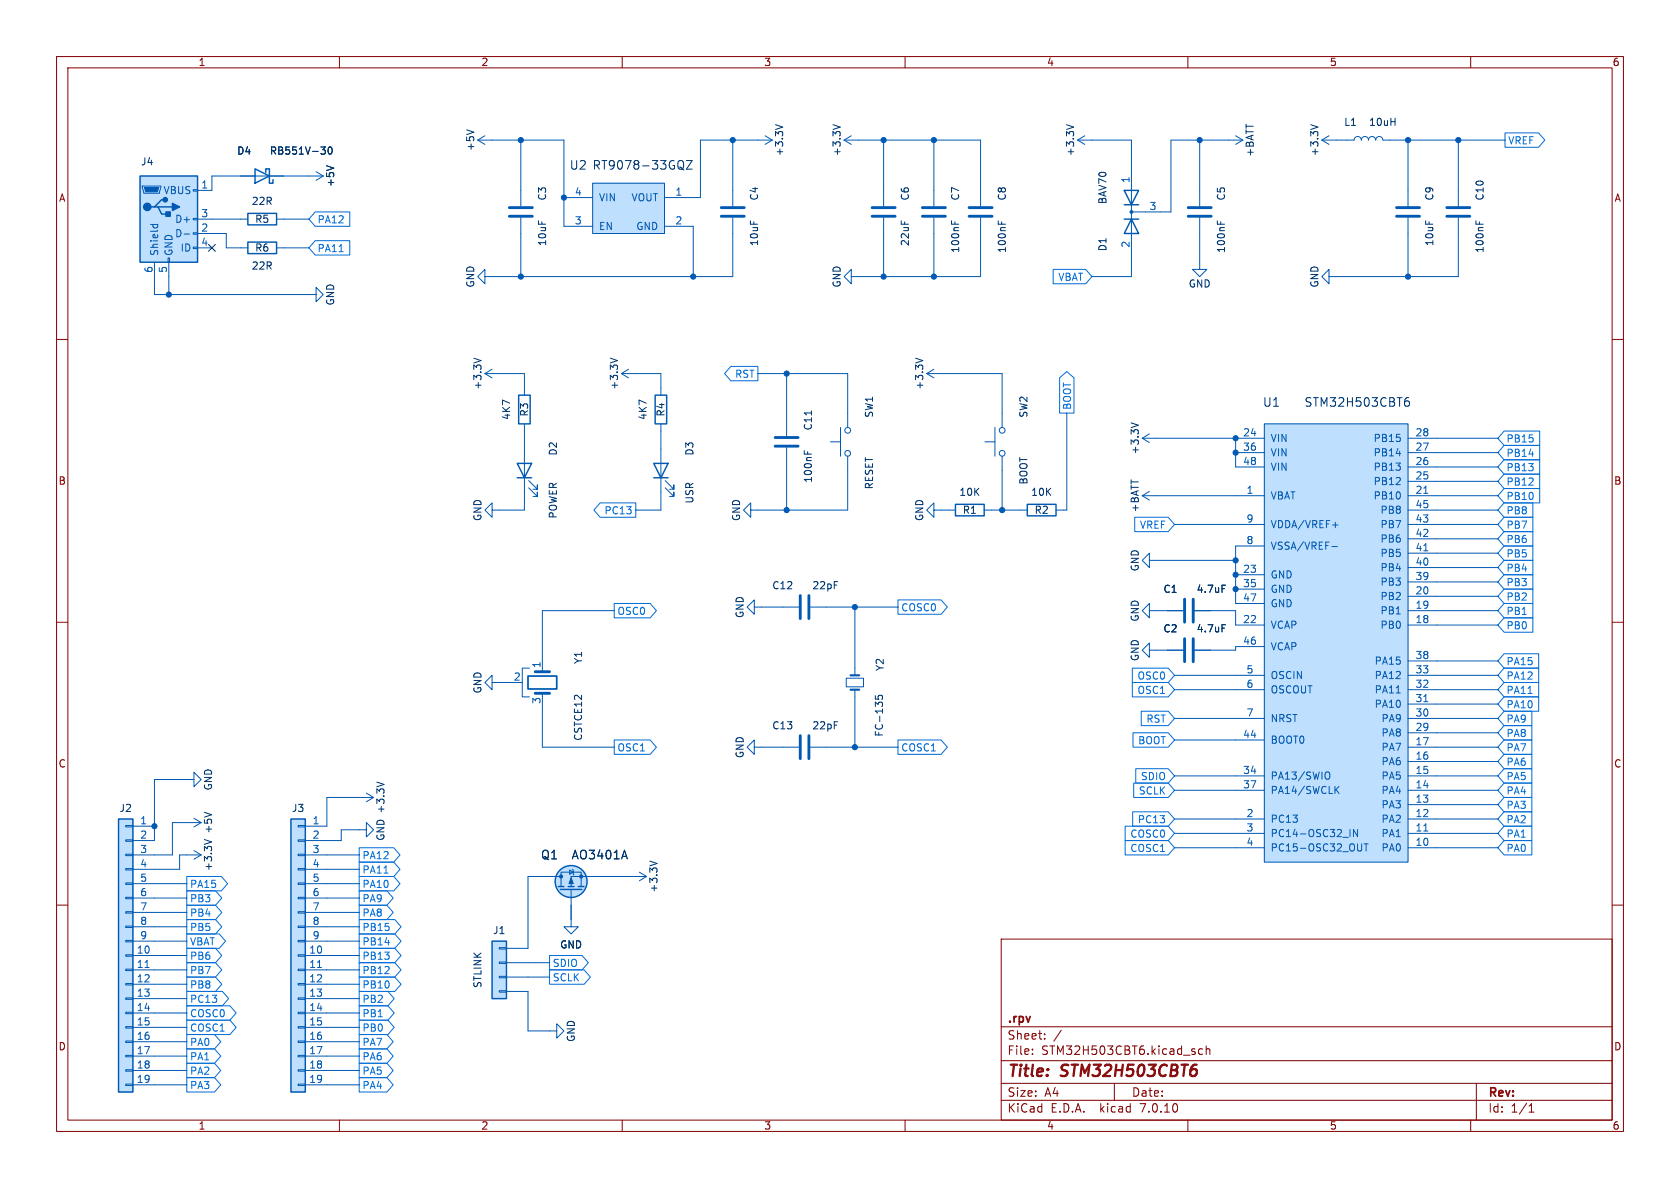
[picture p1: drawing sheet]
<svg xmlns="http://www.w3.org/2000/svg" width="297mm" height="210mm" viewBox="0 0 297 210" stroke-linecap="round" stroke-linejoin="round" font-family="sans-serif">
<g fill="none" stroke="#840000" stroke-width=".18">
<path d="M10 10h277v190h-277zM12 12h273v186h-273zM60 10v2M110 10v2M160 10v2M210 10v2M260 10v2M10 60h2M285 60h2M10 110h2M285 110h2M10 160h2"/>
<path d="M285 160h2M177 166h108v32h-108zM60 198v2M110 198v2M160 198v2M177 194.5h108M177 191.5h108M177 187.5h108M177 181.5h108M182.5 186.3v.1M182.5 185.5v.1M184.7 183.6v.1"/>
<path d="M184.7 182.8v.1M187.6 182.1l-1.3 2M197 191.5v3M210 198v2M212.6 185.5l-.4-.1-.3 .3v.4l.1 .2h.6M213.2 185.5l.3-.1 .3 .1 .1 .9M213.2 184.9v1.5M260 198v2M261 191.5v6.5M270.3 196.6h.9M270.3 195.5l.4-.4v1.5"/>
</g>
<g fill="none" stroke="#0059b2" stroke-width=".18">
<path d="M25.1 32.9h3.3v.2l-.2 1.1h-2.8zM26.6 39.7h1.3M27.1 39.7l-.1 .3M27.8 39.7l.1 .3M34.2 38.6h.7v.3h-.7zM34.2 33.5h.7v.3h-.7zM34.9 38.7h8.9M48.9 38.7h5.7M55.9 30.4l1.2 .7M57.1 31.1h-19.6v2.6h-2.6M57.1 31.1l-1.2 .8M84.5 24.8h15.2v15.2h5.1"/>
<path d="M84.5 24.8l1.2 .7M85.7 24l-1.2 .8M92.1 24.8v11.6M92.1 38.5v10.4M99.7 34.9h5.1M104.8 32.4h12.7v8.9h-12.7zM129.5 38.5v10.4h-43.8v1.3l-1.2-1.3 1.2-1.3v1.3M129.5 24.8v11.6M135.3 24l1.2 .8M136.5 24.8h-12.7v10.1h-6.3M136.5 24.8l-1.2 .7M149.2 24.8h24.2v11.6"/>
<path d="M149.2 24.8l1.3 .7M150.5 24l-1.3 .8M156.2 24.8v11.6M156.2 38.5v10.4M165.1 24.8v11.6M165.1 38.5v10.4M173.4 38.5v10.4h-22.9v1.3l-1.3-1.3 1.3-1.3v1.3M190.5 24.8h9.5v24.1h-7M190.5 24.8l1.3 .7M191.8 24l-1.3 .8M212.1 38.5v9.1h1.3l-1.3 1.3-1.3-1.3h1.3M212.1 24.8v11.6"/>
<path d="M218.4 24l1.3 .8M219.7 24.8h-12.7v12.7h-7M219.7 24.8l-1.3 .7M233.7 24.8h5.7a.64 .64 0 0 1 .6-.7 .64 .64 0 0 1 .7 .7 .64 .64 0 0 1 .6-.7 .64 .64 0 0 1 .6 .7 .64 .64 0 0 1 .7-.7 .64 .64 0 0 1 .6 .7 .64 .64 0 0 1 .6-.7 .64 .64 0 0 1 .7 .7h21.6M233.7 24.8l1.2 .7M234.9 24l-1.2 .8M248.9 24.8v11.6M248.9 38.5v10.4M257.8 38.5v10.4h-22.9v1.3l-1.2-1.3 1.2-1.3v1.3M257.8 24.8v11.6M27.3 46.4v5.7h28.6v-1.3l1.2 1.3-1.2 1.2v-1.2M29.7 45.6h.3v.8h-.3z"/>
<path d="M29.8 46.4v5.7M32.5 41.4h1M34.2 43.7h.7v.2h-.7zM34.2 41.1h.7v.3h-.7zM34.9 41.3h5.1v2.5h3.8M34.9 43.8h2.6M48.9 43.8h5.7M117.5 40h5.1v8.9M85.7 66h7v3.9M85.7 66l1.3 .8M87 65.3l-1.3 .7M92.7 74.9v15.3h-5.7v1.2l-1.3-1.2 1.3-1.3v1.3"/>
<path d="M109.9 66h6.9v3.9M109.9 66l1.2 .8M111.1 65.3l-1.2 .7M116.8 74.9v15.3h-4.4M134 66h15.9v9.6M139.1 66v11.1M139.1 79.1v11.1M146.8 78.1h1.8M148.6 75.6v5M163.8 66h13.4v9.6M163.8 66l1.3 .8M165.1 65.3l-1.3 .7"/>
<path d="M174.1 78.1h1.8M175.9 75.6v5M188.6 73v17.2h-1.9M201.9 77.5l1.3 .7M201.9 77.5h21.6M203.2 76.7l-1.3 .8M218.4 77.5v5.1h5.1M223.5 74.9h25.4v77.5h-25.4zM248.9 77.5h15.9M93.5 86.2l1.5 1.6v-.8v.8h-.8M93.5 85l1.5 1.5v-.8v.8h-.8M117.6 86.2l1.5 1.6v-.8v.8h-.7"/>
<path d="M117.6 85l1.5 1.5v-.8v.8h-.7M149.9 80.6v9.6h-17.2v1.2l-1.3-1.2 1.3-1.3v1.3M165.1 90.2v-1.3l-1.3 1.3 1.3 1.2v-1.2h3.8M174 90.2h7.6M177.2 80.6v9.6M201.9 87.6l1.3 .8M201.9 87.6h21.6M203.2 99.1v-1.3l-1.3 1.3 1.3 1.2v-1.2h15.2M203.2 86.9l-1.3 .7M207.6 92.7h15.9M218.4 80h5.1M223.5 96.5h-5.1v10.2h5.1"/>
<path d="M235.5 96.6h.9M235.6 92.8h1M248.9 90.2h15.9M248.9 87.6h15.9M248.9 85.1h15.9M248.9 82.6h15.9M248.9 80h15.9M248.9 97.8h15.9M248.9 95.3h15.9M248.9 92.7h15.9M251.7 87.2h.7M251.7 97.4h.7"/>
<path d="M93.6 118.1h-1.3v5.1h1.3M108.6 108h-12.7v10.7M133.3 107.3v-1.3l-1.2 1.3 1.2 1.3v-1.3h7.9M143.3 107.3h15.4M149.6 119.9h3.1v1.5h-3.1zM151.1 107.3v12.1M203.2 108v-1.3l-1.3 1.3 1.3 1.2v-1.2h6M203.2 114.9v-1.2l-1.3 1.2 1.3 1.3v-1.3h6M207.6 119.4h15.9M211.2 108h7.2v2.5h5.1M218.4 101.6h5.1M218.4 104.1h5.1"/>
<path d="M223.5 114.3h-5.1v.6h-7.2M248.9 108h15.9M248.9 110.5h15.9M248.9 105.4h15.9M248.9 119.4h15.9M248.9 116.8h15.9M248.9 102.9h15.9M248.9 100.3h15.9M34.3 137.8v1.3l1.3-1.3-1.3-1.3v1.3h-7v10.8h-3.8M87 120.7v-1.3l-1.3 1.3 1.3 1.2v-1.2h3.8M92.1 120.7h.2M95.9 124.5v7.6h12.7"/>
<path d="M95.9 122.6v.6M133.3 132.1v-1.3l-1.2 1.3 1.2 1.3v-1.3h7.9M143.3 132.1h15.4M151.1 121.9v10.2M207.6 139.7h15.9M207.6 137.2h15.9M207.6 127h15.9M207.6 121.9h15.9M207.6 130.8h15.9M234.6 136.5a.43 .43 0 0 1 .5 .4v.4a.43 .43 0 0 1-.5 .4M236.2 139.6l.5 .7M236.7 139l-.7 .7"/>
<path d="M246.8 122.5h.8M248.9 132.1h15.9M248.9 139.7h15.9M248.9 137.2h15.9M248.9 134.6h15.9M248.9 129.5h15.9M248.9 127h15.9M248.9 124.5h15.9M248.9 121.9h15.9M251.7 124h.7M22.2 158.6h1.3v.3h-1.3zM22.2 156.1h1.3v.2h-1.3z"/>
<path d="M22.2 153.5h1.3v.3h-1.3zM22.2 151h1.3v.3h-1.3zM22.2 148.5h1.3v.2h-1.3zM22.2 145.9h1.3v.3h-1.3zM23.5 146.1h3.8M23.5 156.2h9.5M23.5 158.8h9.5M34.3 150.4l1.3 .7M34.3 144.7l1.3 .7M35.6 145.4h-5.1v5.7h-7M35.6 151.1h-3.9v2.6h-8.2M35.6 151.1l-1.3 .8"/>
<path d="M35.6 145.4l-1.3 .8M52.7 158.6h1.3v.3h-1.3zM52.7 156.1h1.3v.2h-1.3zM52.7 153.5h1.3v.3h-1.3zM52.7 151h1.3v.3h-1.3zM52.7 148.5h1.3v.2h-1.3zM52.7 145.9h1.3v.3h-1.3zM54 151.1h9.5M54 153.7h9.5M54 156.2h9.5M54 158.8h9.5M64.8 146.7v1.3l1.2-1.3-1.2-1.3v1.3h-4.5v1.9h-6.3"/>
<path d="M64.8 140.2l1.2 .8M66 141h-8.2v5.1h-3.8M66 141l-1.2 .7M99.2 154.9v-.7h3.5v2.5M99.2 154.9h-5.9v12.7h-3.8M99.2 154.9v1.8M100.7 153.8l.6 .4-.6 .4zM101 157.2v6.6h1.2l-1.2 1.3-1.3-1.3h1.3M101.2 153.7l.1 .1v.8l.2 .1M113 154.2l1.3 .7M114.3 154.9h-13.3v1.8M114.3 154.9l-1.3 .8"/>
<path d="M207.6 149.9h15.9M207.6 147.3h15.9M207.6 144.8h15.9M238.7 146.6v1.3M240 146.6v1.3l-.7-1.3v1.3M240.7 149.2v1l-.1 .2M241.1 149.2h.8M241.5 149.2v1.2M248.9 149.9h15.9M248.9 147.3h15.9M248.9 144.8h15.9M248.9 142.2h15.9"/>
<path d="M251.7 146.9h.7M22.2 178.9h1.3v.3h-1.3zM22.2 176.4h1.3v.3h-1.3zM22.2 173.9h1.3v.2h-1.3zM22.2 171.3h1.3v.3h-1.3zM22.2 168.8h1.3v.2h-1.3zM22.2 166.2h1.3v.3h-1.3zM22.2 163.7h1.3v.3h-1.3zM22.2 161.2h1.3v.2h-1.3zM23.5 168.9h9.5M23.5 171.5h9.5M23.5 174h9.5"/>
<path d="M23.5 176.5h9.5M23.5 179.1h9.5M23.5 161.3h9.5M23.5 163.8h9.5M23.5 166.4h9.5M25.6 171h.8M52.7 178.9h1.3v.3h-1.3zM52.7 176.4h1.3v.3h-1.3zM52.7 173.9h1.3v.2h-1.3zM52.7 171.3h1.3v.3h-1.3zM52.7 168.8h1.3v.2h-1.3zM52.7 166.2h1.3v.3h-1.3z"/>
<path d="M52.7 163.7h1.3v.3h-1.3zM52.7 161.2h1.3v.2h-1.3zM54 168.9h9.5M54 171.5h9.5M54 174h9.5M54 176.5h9.5M54 179.1h9.5M54 161.3h9.5M54 163.8h9.5M54 166.4h9.5M56.1 171h.7M88.3 167.5h1.2v.3h-1.2z"/>
<path d="M88.3 170.1h1.2v.2h-1.2zM88.3 172.6h1.2v.2h-1.2zM88.3 175.1h1.2v.3h-1.2zM89.5 175.3h3.8v6.9h5.1v-1.2l1.3 1.2-1.3 1.3v-1.3M89.5 172.7h7.7M89.5 170.2h7.7M22.2 191.6h1.3v.3h-1.3zM22.2 189.1h1.3v.3h-1.3zM22.2 186.6h1.3v.2h-1.3zM22.2 184h1.3v.3h-1.3zM22.2 181.5h1.3v.2h-1.3zM23.5 181.6h9.5"/>
<path d="M23.5 184.2h9.5M23.5 186.7h9.5M23.5 189.2h9.5M23.5 191.8h9.5M52.7 191.6h1.3v.3h-1.3zM52.7 189.1h1.3v.3h-1.3zM52.7 186.6h1.3v.2h-1.3zM52.7 184h1.3v.3h-1.3zM52.7 181.5h1.3v.2h-1.3zM54 181.6h9.5M54 184.2h9.5M54 186.7h9.5"/>
<path d="M54 189.2h9.5M54 191.8h9.5"/>
<circle cx="149.9" cy="76.1" r=".51"/>
<circle cx="177.2" cy="76.1" r=".51"/>
<circle cx="149.9" cy="80.1" r=".51"/>
<circle cx="177.2" cy="80.1" r=".51"/>
</g>
<g fill="none" stroke="#0059b2" stroke-width=".51">
<path d="M90 38.2h4.1M90 36.7h4.1M127.5 38.2h4.1M127.5 36.7h4.1M154.2 38.2h4M154.2 36.7h4M163.1 38.2h4M163.1 36.7h4M171.3 38.2h4.1M171.3 36.7h4.1M210.1 38.2h4M210.1 36.7h4"/>
<path d="M246.9 38.2h4.1M246.9 36.7h4.1M255.8 38.2h4M255.8 36.7h4M137 78.9h4.1M137 77.3h4.1M94.6 118.7h2.6M141.5 105.3v4M143 105.3v4M209.4 105.9v4.1M209.4 112.9v4.1M210.9 105.9v4.1"/>
<path d="M210.9 112.9v4.1M94.6 122.6h2.6M141.5 130v4.1M143 130v4.1"/>
</g>
<path d="M150.4 119.4h1.5M150.4 121.9h1.5" fill="none" stroke="#0059b2" stroke-width=".38"/>
<g fill="none" stroke="#036" stroke-width=".18">
<path d="M56.7 26h.8l-.4 .5M57.3 26.5l.2 .2v.3l-.2 .2M57.7 29.3l1.3 .4M58.1 26.1l.2-.1a.68 .68 0 0 1 .4 .6 .68 .68 0 0 1-.4 .6l-.2-.1-.1-.3zM82.5 23l1.3 .4M120.4 29.6l.5 .5M120.5 28.4l.1 .1a.97 .97 0 0 1-.1 1.4M121.4 28.4h1l-1 1.5h1M137.1 22l1.3 .5M147.3 22l1.2 .5M168.2 39v.6M168.8 39.2v.4"/>
<path d="M176.5 39v.6M177.1 39.2v.4M188.5 22l1.3 .5M215.2 39v.6M215.8 39.2v.4M231.7 22l1.3 .5M260.9 39v.6M261.5 39.2v.4M83.8 63.3l1.2 .4M107.9 63.3l1.3 .4M142.2 79.7v.6M142.8 79.8v.5"/>
<path d="M143.5 72.6v.8M161.9 63.3l1.2 .4M200 74.7l1.2 .5M248.4 70.9h.5l.3 .3-.2 .5h-.6M249 70.3l-.5 .1M216 110.4h.6M216 103.4h.6M66.6 138.2l1.3 .5M154.7 129.3v.6h1.3M154.7 123v.6h.6l-.1-.1 .1-.5 .2-.1 .4 .1 .1 .1-.1 .5M154.7 124.9v-.8l.5 .4 .1-.3h.6l.1 .2-.1 .5M154.9 128.1a.6 .6 0 0 0 .4 .8 .6 .6 0 0 0 .7-.5l-.1-.3"/>
<path d="M155.3 129.5v.4M155.5 126.6v1M156 125.3v.8M156 125.7h-1.3l.4 .4M36.1 148.4l1.3 .4M36.1 143.6l1.3 .4M110.4 150.3l.5 1.5M114.9 152.2l1.2 .4"/>
</g>
<g fill="none" stroke="#0059b2" stroke-width=".25">
<path d="M24.8 31.1h10.1v15.3h-10.1zM27.3 36.6h.6l.7 1.2h1.2M27.9 36.6h2.6M29.2 35.3h-.6l-1.3 1.3h-.6M43.8 37.7h5.1v2.1h-5.1zM45.1 29.8l2.5 1.3-2.5 1.3zM47 30.5v-.7h.6v2.6h.7v-.6M198.8 36.2h2.5M198.8 38.7h2.5M198.8 33.7h2.5l-1.3 2.5zM200 38.7l1.3 2.6h-2.5zM43.8 42.8h5.1v2h-5.1z"/>
<path d="M91.7 69.9h2v5h-2zM115.8 69.9h2.1v5h-2.1zM91.4 81.9h2.6l-1.3 2.6zM91.4 84.5h2.6M115.6 81.9h2.5l-1.3 2.6zM115.6 84.5h2.5M168.9 89.2h5.1v2h-5.1zM181.6 89.2h5.1v2h-5.1zM21 144.8h2.5v48.2h-2.5zM51.4 144.8h2.6v48.2h-2.6zM98.7 156.7h1M99.1 157.2h3.8"/>
<path d="M100.5 156.7h1M102.2 156.7h1.1M87 166.4h2.5v10.1h-2.5z"/>
<circle cx="101" cy="155.8" r="2.82"/>
</g>
<g fill="#bfdfff" stroke="#bfdfff" stroke-width=".18">
<path d="M104.8 32.4h12.7v8.9h-12.7z"/>
<path d="M24.8 31.1h10.1v15.3h-10.1z"/>
<path d="M87 166.4h2.5v10.1h-2.5z"/>
<path d="M21 144.8h2.5v48.2h-2.5z"/>
<path d="M51.4 144.8h2.6v48.2h-2.6z"/>
<path d="M223.5 74.9h25.4v77.5h-25.4z"/>
<circle cx="101" cy="155.8" r="2.82"/>
</g>
<g fill="#0059b2" stroke="#0059b2" stroke-width=".18">
<path d="M25.5 33.1h2.6l-.3 .8h-2z"/>
<path d="M101 155.2l.3 1h-.7z"/>
<circle cx="200" cy="37.5" r=".25"/>
<circle cx="102.7" cy="154.9" r=".28"/>
<circle cx="99.2" cy="154.9" r=".28"/>
<circle cx="151.1" cy="132.1" r=".46"/>
<circle cx="177.2" cy="90.2" r=".46"/>
<circle cx="156.2" cy="48.9" r=".46"/>
<circle cx="139.1" cy="66" r=".46"/>
<circle cx="165.1" cy="48.9" r=".46"/>
<circle cx="139.1" cy="90.2" r=".46"/>
<circle cx="151.1" cy="107.3" r=".46"/>
<circle cx="218.4" cy="80" r=".46"/>
<circle cx="248.9" cy="48.9" r=".46"/>
<circle cx="165.1" cy="24.8" r=".46"/>
<circle cx="212.1" cy="24.8" r=".46"/>
<circle cx="248.9" cy="24.8" r=".46"/>
<circle cx="156.2" cy="24.8" r=".46"/>
<circle cx="257.8" cy="24.8" r=".46"/>
<circle cx="218.4" cy="104.1" r=".46"/>
<circle cx="218.4" cy="101.6" r=".46"/>
<circle cx="218.4" cy="99.1" r=".46"/>
<circle cx="218.4" cy="77.5" r=".46"/>
<circle cx="122.6" cy="48.9" r=".46"/>
<circle cx="99.7" cy="34.9" r=".46"/>
<circle cx="92.1" cy="24.8" r=".46"/>
<circle cx="129.5" cy="24.8" r=".46"/>
<circle cx="92.1" cy="48.9" r=".46"/>
<circle cx="29.8" cy="52.1" r=".46"/>
<circle cx="27.3" cy="146.1" r=".46"/>
</g>
<g fill="#0059b2" stroke="#0059b2" stroke-width=".25">
<path d="M30.5 35.9l1.2 .7-1.2 .6z"/>
<path d="M29.3 37.5h.8v.7h-.8z"/>
<circle cx="26" cy="36.6" r=".63"/>
<circle cx="29.2" cy="35.3" r=".38"/>
</g>
<path d="M93.3 119.5h5.1v2.3h-5.1z" fill="none" stroke="#0059b2" stroke-width=".3"/>
<g fill="none" stroke="#006dd9" stroke-width=".18">
<path d="M55.7 37.5h6.1v2.5h-6.1l-1.1-1.3zM266.1 23.5h5.9l1.1 1.3-1.1 1.2h-5.9zM55.7 42.5h6.1v2.6h-6.1l-1.1-1.3zM59.9 44.5h.8M186.2 47.6h5.7l1.1 1.3-1.1 1.3h-5.7zM129.2 64.8h4.8v2.5h-4.8l-1.1-1.3zM187.3 66.8l1.3-1.1 1.3 1.1v6.2h-2.6zM265.9 78.7h6.3v2.6h-6.3l-1.1-1.3zM265.9 76.2h6.3v2.5h-6.3l-1.1-1.2zM106.1 88.9h6.3v2.5h-6.3l-1.1-1.2zM200.6 91.4h5.9l1.1 1.3-1.1 1.3h-5.9zM265.9 88.9h5.1v2.5h-5.1l-1.1-1.2z"/>
<path d="M265.9 86.4h6.3v2.5h-6.3l-1.1-1.3zM265.9 83.8h6.3v2.6h-6.3l-1.1-1.3zM265.9 81.3h6.3v2.5h-6.3l-1.1-1.2zM265.9 91.4h5.1v2.6h-5.1l-1.1-1.3zM265.9 94h5.1v2.5h-5.1l-1.1-1.2zM265.9 96.5h5.1v2.6h-5.1l-1.1-1.3zM265.9 99.1h5.1v2.5h-5.1l-1.1-1.3zM108.6 106.7h6.3l1.1 1.3-1.1 1.2h-6.3zM158.7 106h7.7l1.1 1.3-1.1 1.3h-7.7zM200.2 118.1h6.3l1.1 1.3-1.1 1.3h-6.3zM265.9 101.6h5.1v2.5h-5.1l-1.1-1.2zM265.9 106.7h5.1v2.5h-5.1l-1.1-1.2z"/>
<path d="M265.9 118.1h6.1v2.6h-6.1l-1.1-1.3zM265.9 109.2h5.1v2.6h-5.1l-1.1-1.3zM265.9 115.6h6.1v2.5h-6.1l-1.1-1.3zM265.9 104.1h5.1v2.6h-5.1l-1.1-1.3zM108.6 130.8h6.3l1.1 1.3-1.1 1.3h-6.3zM158.7 130.8h7.7l1.1 1.3-1.1 1.3h-7.7zM200.2 120.6h6.3l1.1 1.3-1.1 1.3h-6.3zM200.3 129.5h6.2l1.1 1.3-1.1 1.3h-6.2zM200.4 138.4h6.1l1.1 1.3-1.1 1.3h-6.1zM200.8 135.9h5.7l1.1 1.3-1.1 1.2h-5.7zM201.8 125.7h4.7l1.1 1.3-1.1 1.3h-4.7zM265.9 133.3h4.9v2.6h-4.9l-1.1-1.3z"/>
<path d="M265.9 125.7h4.9v2.6h-4.9l-1.1-1.3zM265.9 130.8h4.9v2.6h-4.9l-1.1-1.3zM265.9 128.3h4.9v2.5h-4.9l-1.1-1.3zM265.9 120.6h6.1v2.6h-6.1l-1.1-1.3zM265.9 123.2h6.1v2.5h-6.1l-1.1-1.2zM265.9 138.4h4.9v2.6h-4.9l-1.1-1.3zM265.9 135.9h4.9v2.5h-4.9l-1.1-1.2zM270.1 122.6h.8M33 154.9h6.1l1.1 1.3-1.1 1.3h-6.1zM33 157.5h5.1l1.1 1.3-1.1 1.2h-5.1zM63.5 152.4h6.1l1.1 1.3-1.1 1.2h-6.1zM63.5 154.9h6.1l1.1 1.3-1.1 1.3h-6.1z"/>
<path d="M63.5 149.9h6.1l1.1 1.2-1.1 1.3h-6.1zM63.5 157.5h4.9l1.1 1.3-1.1 1.2h-4.9zM67.9 154.3h.7M198.9 146h7.6l1.1 1.3-1.1 1.3h-7.6zM198.9 148.6h7.6l1.1 1.3-1.1 1.2h-7.6zM200.2 143.5h6.3l1.1 1.3-1.1 1.3h-6.3zM265.9 148.6h4.9v2.5h-4.9l-1.1-1.2zM265.9 143.5h4.9v2.6h-4.9l-1.1-1.3zM265.9 146h4.9v2.6h-4.9l-1.1-1.3zM265.9 141h4.9v2.5h-4.9l-1.1-1.3zM33 177.8h7.6l1.2 1.3-1.2 1.2h-7.6zM33 172.7h5.1l1.1 1.3-1.1 1.3h-5.1z"/>
<path d="M33 167.6h5.1l1.1 1.3-1.1 1.3h-5.1zM33 165.1h5.8l1.1 1.3-1.1 1.2h-5.8zM33 170.2h5.1l1.1 1.3-1.1 1.2h-5.1zM33 175.3h6.3l1.1 1.2-1.1 1.3h-6.3zM33 162.6h5.1l1.1 1.2-1.1 1.3h-5.1zM33 160h5.1l1.1 1.3-1.1 1.3h-5.1zM63.5 167.6h6.3l1.1 1.3-1.1 1.3h-6.3zM63.5 172.7h6.3l1.1 1.3-1.1 1.3h-6.3zM63.5 170.2h6.3l1.1 1.3-1.1 1.2h-6.3zM63.5 165.1h6.3l1.1 1.3-1.1 1.2h-6.3zM63.5 162.6h6.3l1.1 1.2-1.1 1.3h-6.3zM63.5 177.8h5.1l1.1 1.3-1.1 1.2h-5.1z"/>
<path d="M63.5 175.3h5.1l1.1 1.2-1.1 1.3h-5.1zM63.5 160h4.9l1.1 1.3-1.1 1.3h-4.9zM97.2 171.4h6.1l1.1 1.3-1.1 1.3h-6.1zM97.2 168.9h5.7l1.1 1.3-1.1 1.3h-5.7zM33 190.5h4.9l1.1 1.3-1.1 1.2h-4.9zM33 180.3h7.6l1.2 1.3-1.2 1.3h-7.6zM33 182.9h4.9l1.1 1.3-1.1 1.2h-4.9zM33 185.4h4.9l1.1 1.3-1.1 1.3h-4.9zM33 188h4.9l1.1 1.2-1.1 1.3h-4.9zM63.5 188h4.9l1.1 1.2-1.1 1.3h-4.9zM63.5 182.9h4.9l1.1 1.3-1.1 1.2h-4.9zM63.5 185.4h4.9l1.1 1.3-1.1 1.3h-4.9z"/>
<path d="M63.5 180.3h5.1l1.1 1.3-1.1 1.3h-5.1zM63.5 190.5h4.9l1.1 1.3-1.1 1.2h-4.9z"/>
</g>
<path d="M36.9 43.2l1.2 1.2M38.1 43.2l-1.2 1.2" fill="none" stroke="#000084" stroke-width=".18"/>
<g font-size="2.8" fill="#840000">
<text x="178" y="190.9">Title:</text>
<text x="187.7" y="190.9">STM32H503CBT6</text>
</g>
<g font-size="2.1" fill="#036">
<text x="100.6" y="30.2">U2 RT9078-33GQZ</text>
<text x="223.2" y="72.1">U1</text>
<text x="230.5" y="72.1">STM32H503CBT6</text>
<text x="95.6" y="152.1">Q1</text>
<text x="101" y="152.1">AO3401A</text>
</g>
<g font-size="2.1" fill="#840000">
<text x="178" y="184">Sheet:</text>
<text x="178" y="181.2">.rpv</text>
<text x="178" y="186.7">File:</text>
<text x="184.1" y="186.7">STM32H503CBT6.kicad_sch</text>
<text x="178" y="196.9">KiCad</text>
<text x="178" y="194.1">Size:</text>
<text x="184.7" y="194.1">A4</text>
<text x="185.7" y="196.9">E.D.A.</text>
<text x="194.6" y="196.9">kicad</text>
<text x="200" y="194.1">Date:</text>
<text x="201.8" y="196.9">7.0.10</text>
<text x="263" y="194.3">Rev:</text>
<text x="263" y="196.9">Id:</text>
<text x="267.1" y="196.9">1/1</text>
</g>
<g font-size="1.8" fill="#840000">
<text x="35" y="11.9">1</text>
<text x="85" y="11.9">2</text>
<text x="135" y="11.9">3</text>
<text x="185" y="11.9">4</text>
<text x="235" y="11.9">5</text>
<text x="285" y="11.9">6</text>
<text x="10.3" y="35.9">A</text>
<text x="285.3" y="35.9">A</text>
<text x="10.3" y="85.9">B</text>
<text x="285.3" y="85.9">B</text>
<text x="10.3" y="135.9">C</text>
<text x="285.3" y="135.9">C</text>
<text x="10.3" y="185.9">D</text>
<text x="285.3" y="185.9">D</text>
<text x="35" y="199.9">1</text>
<text x="85" y="199.9">2</text>
<text x="135" y="199.9">3</text>
<text x="185" y="199.9">4</text>
<text x="235" y="199.9">5</text>
<text x="285" y="199.9">6</text>
</g>
<g font-size="1.8" fill="#036">
<text x="237.5" y="22.5">L1</text>
<text x="241.9" y="22.5">10uH</text>
<text x="24.8" y="29.4">J4</text>
<text x="41.8" y="27.5">D4</text>
<text x="47.6" y="27.5">RB551V-30</text>
<text x="84" y="26.8" transform="rotate(-90 84 26.8)">+5V</text>
<text x="138.7" y="27.7" transform="rotate(-90 138.7 27.7)">+3.3V</text>
<text x="148.8" y="27.7" transform="rotate(-90 148.8 27.7)">+3.3V</text>
<text x="190.1" y="27.7" transform="rotate(-90 190.1 27.7)">+3.3V</text>
<text x="221.8" y="27.8" transform="rotate(-90 221.8 27.8)">+BATT</text>
<text x="233.3" y="27.7" transform="rotate(-90 233.3 27.7)">+3.3V</text>
<text x="59.3" y="33.2" transform="rotate(-90 59.3 33.2)">+5V</text>
<text x="96.7" y="35.6" transform="rotate(-90 96.7 35.6)">C3</text>
<text x="134.2" y="35.6" transform="rotate(-90 134.2 35.6)">C4</text>
<text x="160.9" y="35.6" transform="rotate(-90 160.9 35.6)">C6</text>
<text x="169.8" y="35.6" transform="rotate(-90 169.8 35.6)">C7</text>
<text x="178" y="35.6" transform="rotate(-90 178 35.6)">C8</text>
<text x="216.8" y="35.6" transform="rotate(-90 216.8 35.6)">C5</text>
<text x="253.6" y="35.6" transform="rotate(-90 253.6 35.6)">C9</text>
<text x="262.5" y="35.6" transform="rotate(-90 262.5 35.6)">C10</text>
<text x="44.4" y="36.4">22R</text>
<text x="45" y="39.6">R5</text>
<text x="195.8" y="36.2" transform="rotate(-90 195.8 36.2)">BAV70</text>
<text x="44.4" y="47.9">22R</text>
<text x="45" y="44.7">R6</text>
<text x="96.7" y="43.6" transform="rotate(-90 96.7 43.6)">10uF</text>
<text x="134.2" y="43.6" transform="rotate(-90 134.2 43.6)">10uF</text>
<text x="160.9" y="43.6" transform="rotate(-90 160.9 43.6)">22uF</text>
<text x="169.8" y="44.8" transform="rotate(-90 169.8 44.8)">100nF</text>
<text x="178" y="44.8" transform="rotate(-90 178 44.8)">100nF</text>
<text x="195.8" y="44.5" transform="rotate(-90 195.8 44.5)">D1</text>
<text x="216.8" y="44.8" transform="rotate(-90 216.8 44.8)">100nF</text>
<text x="253.6" y="43.6" transform="rotate(-90 253.6 43.6)">10uF</text>
<text x="262.5" y="44.8" transform="rotate(-90 262.5 44.8)">100nF</text>
<text x="84" y="50.9" transform="rotate(-90 84 50.9)">GND</text>
<text x="148.8" y="50.9" transform="rotate(-90 148.8 50.9)">GND</text>
<text x="210.1" y="51">GND</text>
<text x="233.3" y="50.9" transform="rotate(-90 233.3 50.9)">GND</text>
<text x="59.3" y="54.1" transform="rotate(-90 59.3 54.1)">GND</text>
<text x="85.3" y="69" transform="rotate(-90 85.3 69)">+3.3V</text>
<text x="109.4" y="69" transform="rotate(-90 109.4 69)">+3.3V</text>
<text x="163.4" y="69" transform="rotate(-90 163.4 69)">+3.3V</text>
<text x="90.4" y="74.3" transform="rotate(-90 90.4 74.3)">4K7</text>
<text x="93.6" y="73.7" transform="rotate(-90 93.6 73.7)">R3</text>
<text x="114.5" y="74.3" transform="rotate(-90 114.5 74.3)">4K7</text>
<text x="117.7" y="73.7" transform="rotate(-90 117.7 73.7)">R4</text>
<text x="143.7" y="76.2" transform="rotate(-90 143.7 76.2)">C11</text>
<text x="154.5" y="73.9" transform="rotate(-90 154.5 73.9)">SW1</text>
<text x="181.8" y="73.9" transform="rotate(-90 181.8 73.9)">SW2</text>
<text x="98.7" y="80.6" transform="rotate(-90 98.7 80.6)">D2</text>
<text x="122.8" y="80.6" transform="rotate(-90 122.8 80.6)">D3</text>
<text x="201.5" y="80.4" transform="rotate(-90 201.5 80.4)">+3.3V</text>
<text x="122.8" y="89.1" transform="rotate(-90 122.8 89.1)">USR</text>
<text x="143.7" y="85.5" transform="rotate(-90 143.7 85.5)">100nF</text>
<text x="154.5" y="86.6" transform="rotate(-90 154.5 86.6)">RESET</text>
<text x="169.5" y="87.9">10K</text>
<text x="181.8" y="85.8" transform="rotate(-90 181.8 85.8)">BOOT</text>
<text x="182.2" y="87.9">10K</text>
<text x="85.3" y="92.2" transform="rotate(-90 85.3 92.2)">GND</text>
<text x="98.7" y="91.8" transform="rotate(-90 98.7 91.8)">POWER</text>
<text x="131" y="92.2" transform="rotate(-90 131 92.2)">GND</text>
<text x="163.4" y="92.2" transform="rotate(-90 163.4 92.2)">GND</text>
<text x="170.1" y="91">R1</text>
<text x="182.8" y="91">R2</text>
<text x="201.5" y="90.7" transform="rotate(-90 201.5 90.7)">+BATT</text>
<text x="201.5" y="101.1" transform="rotate(-90 201.5 101.1)">GND</text>
<text x="136.4" y="104.4">C12</text>
<text x="143.5" y="104.4">22pF</text>
<text x="205.6" y="105">C1</text>
<text x="211.5" y="105">4.7uF</text>
<text x="131.7" y="109.4" transform="rotate(-90 131.7 109.4)">GND</text>
<text x="201.5" y="110" transform="rotate(-90 201.5 110)">GND</text>
<text x="205.6" y="112">C2</text>
<text x="211.5" y="112">4.7uF</text>
<text x="103.1" y="117.5" transform="rotate(-90 103.1 117.5)">Y1</text>
<text x="156.4" y="118.7" transform="rotate(-90 156.4 118.7)">Y2</text>
<text x="201.5" y="117" transform="rotate(-90 201.5 117)">GND</text>
<text x="85.3" y="122.7" transform="rotate(-90 85.3 122.7)">GND</text>
<text x="103.1" y="131.1" transform="rotate(-90 103.1 131.1)">CSTCE12</text>
<text x="136.4" y="129.1">C13</text>
<text x="143.5" y="129.1">22pF</text>
<text x="131.7" y="134.1" transform="rotate(-90 131.7 134.1)">GND</text>
<text x="21" y="143.7">J2</text>
<text x="37.7" y="139.8" transform="rotate(-90 37.7 139.8)">GND</text>
<text x="51.5" y="143.7">J3</text>
<text x="37.7" y="147.5" transform="rotate(-90 37.7 147.5)">+5V</text>
<text x="68.2" y="148.7" transform="rotate(-90 68.2 148.7)">GND +3.3V</text>
<text x="37.7" y="154.1" transform="rotate(-90 37.7 154.1)">+3.3V</text>
<text x="116.4" y="157.9" transform="rotate(-90 116.4 157.9)">+3.3V</text>
<text x="87.1" y="165.3">J1</text>
<text x="98.9" y="167.9">GND</text>
<text x="85.3" y="174.8" transform="rotate(-90 85.3 174.8)">STLINK</text>
<text x="101.8" y="184.3" transform="rotate(-90 101.8 184.3)">GND</text>
</g>
<g font-size="1.8" fill="#006dd9">
<text x="266.5" y="25.7">VREF</text>
<text x="56" y="39.7">PA12</text>
<text x="56" y="44.8">PA11</text>
<text x="187" y="49.8">VBAT</text>
<text x="129.9" y="67">RST</text>
<text x="189.5" y="72.5" transform="rotate(-90 189.5 72.5)">BOOT</text>
<text x="266.2" y="81">PB14</text>
<text x="266.2" y="83.5">PB13</text>
<text x="266.2" y="78.4">PB15</text>
<text x="266.2" y="88.6">PB10</text>
<text x="266.2" y="86">PB12</text>
<text x="106.8" y="91.1">PC13</text>
<text x="201.4" y="93.7">VREF</text>
<text x="266.2" y="91.1">PB8</text>
<text x="266.2" y="93.7">PB7</text>
<text x="266.2" y="96.2">PB6</text>
<text x="266.2" y="98.7">PB5</text>
<text x="266.2" y="101.3">PB4</text>
<text x="266.2" y="103.8">PB3</text>
<text x="266.2" y="106.4">PB2</text>
<text x="109.1" y="108.9">OSC0</text>
<text x="159.2" y="108.3">COSC0</text>
<text x="266.2" y="108.9">PB1</text>
<text x="266.2" y="111.4">PB0</text>
<text x="266.2" y="117.8">PA15</text>
<text x="201" y="122.9">OSC1</text>
<text x="201" y="120.3">OSC0</text>
<text x="266.2" y="120.3">PA12</text>
<text x="266.2" y="122.9">PA11</text>
<text x="266.2" y="125.4">PA10</text>
<text x="201.1" y="131.8">BOOT</text>
<text x="202.6" y="128">RST</text>
<text x="266.2" y="128">PA9</text>
<text x="266.2" y="130.5">PA8</text>
<text x="109.1" y="133">OSC1</text>
<text x="159.2" y="133">COSC1</text>
<text x="266.2" y="135.6">PA6</text>
<text x="266.2" y="133">PA7</text>
<text x="201.2" y="140.7">SCLK</text>
<text x="201.6" y="138.1">SDIO</text>
<text x="266.2" y="140.7">PA4</text>
<text x="266.2" y="138.1">PA5</text>
<text x="266.2" y="143.2">PA3</text>
<text x="199.7" y="148.3">COSC0</text>
<text x="201.1" y="145.7">PC13</text>
<text x="266.2" y="145.7">PA2</text>
<text x="266.2" y="148.3">PA1</text>
<text x="64" y="154.6">PA11</text>
<text x="64" y="152.1">PA12</text>
<text x="199.7" y="150.8">COSC1</text>
<text x="266.2" y="150.8">PA0</text>
<text x="33.5" y="157.2">PA15</text>
<text x="33.5" y="159.7">PB3</text>
<text x="64" y="157.2">PA10</text>
<text x="64" y="159.7">PA9</text>
<text x="33.5" y="167.3">VBAT</text>
<text x="33.5" y="164.8">PB5</text>
<text x="33.5" y="162.2">PB4</text>
<text x="64" y="167.3">PB14</text>
<text x="64" y="164.8">PB15</text>
<text x="64" y="162.2">PA8</text>
<text x="33.5" y="169.9">PB6</text>
<text x="33.5" y="172.4">PB7</text>
<text x="64" y="169.9">PB13</text>
<text x="64" y="172.4">PB12</text>
<text x="97.6" y="173.7">SCLK</text>
<text x="97.6" y="171.1">SDIO</text>
<text x="33.5" y="174.9">PB8</text>
<text x="33.5" y="177.5">PC13</text>
<text x="64" y="174.9">PB10</text>
<text x="64" y="177.5">PB2</text>
<text x="33.5" y="180">COSC0</text>
<text x="33.5" y="182.6">COSC1</text>
<text x="33.5" y="185.1">PA0</text>
<text x="64" y="185.1">PA7</text>
<text x="64" y="182.6">PB0</text>
<text x="64" y="180">PB1</text>
<text x="33.5" y="187.6">PA1</text>
<text x="33.5" y="190.2">PA2</text>
<text x="64" y="190.2">PA5</text>
<text x="64" y="187.6">PA6</text>
<text x="33.5" y="192.7">PA3</text>
<text x="64" y="192.7">PA4</text>
</g>
<g font-size="1.8" fill="#0059b2">
<text x="28.8" y="34.5">VBUS</text>
<text x="35.5" y="33.4">1</text>
<text x="101.5" y="34.7">4</text>
<text x="105.8" y="35.8">VIN</text>
<text x="111.5" y="35.8">VOUT</text>
<text x="119.3" y="34.7">1</text>
<text x="199.8" y="32.5" transform="rotate(-90 199.8 32.5)">1</text>
<text x="30.9" y="39.6">D+</text>
<text x="35.5" y="41">2</text>
<text x="35.5" y="38.5">3</text>
<text x="101.5" y="39.8">3</text>
<text x="105.8" y="40.9">EN</text>
<text x="112.4" y="40.9">GND</text>
<text x="119.3" y="39.8">2</text>
<text x="203.1" y="37.2">3</text>
<text x="28.2" y="45.3" transform="rotate(-90 28.2 45.3)">Shield</text>
<text x="30.7" y="45.3" transform="rotate(-90 30.7 45.3)">GND</text>
<text x="30.9" y="42.1">D-</text>
<text x="31.8" y="44.7">ID</text>
<text x="35.5" y="43.6">4</text>
<text x="199.8" y="43.9" transform="rotate(-90 199.8 43.9)">2</text>
<text x="27.1" y="48.3" transform="rotate(-90 27.1 48.3)">6</text>
<text x="29.6" y="48.3" transform="rotate(-90 29.6 48.3)">5</text>
<text x="219.7" y="77.2">24</text>
<text x="250.1" y="77.2">28</text>
<text x="219.7" y="79.8">36</text>
<text x="219.7" y="82.3">48</text>
<text x="224.5" y="78.3">VIN</text>
<text x="224.5" y="80.9">VIN</text>
<text x="224.5" y="83.4">VIN</text>
<text x="242.7" y="83.4">PB13</text>
<text x="242.7" y="80.9">PB14</text>
<text x="242.7" y="78.3">PB15</text>
<text x="250.1" y="82.3">26</text>
<text x="250.1" y="79.8">27</text>
<text x="220.3" y="87.4">1</text>
<text x="224.5" y="88.5">VBAT</text>
<text x="242.7" y="88.5">PB10</text>
<text x="242.7" y="86">PB12</text>
<text x="250.1" y="87.4">21</text>
<text x="250.1" y="84.8">25</text>
<text x="250.1" y="89.9">45</text>
<text x="220.3" y="92.5">9</text>
<text x="224.5" y="93.6">VDDA/VREF+</text>
<text x="244" y="93.6">PB7</text>
<text x="244" y="91">PB8</text>
<text x="250.1" y="95">42</text>
<text x="250.1" y="92.5">43</text>
<text x="219.7" y="101.3">23</text>
<text x="220.3" y="96.3">8</text>
<text x="224.5" y="97.4">VSSA/VREF-</text>
<text x="244" y="101.2">PB4</text>
<text x="244" y="98.7">PB5</text>
<text x="244" y="96.1">PB6</text>
<text x="250.1" y="100.1">40</text>
<text x="250.1" y="97.5">41</text>
<text x="219.7" y="103.9">35</text>
<text x="219.7" y="106.4">47</text>
<text x="224.5" y="102.5">GND</text>
<text x="224.5" y="105">GND</text>
<text x="224.5" y="107.5">GND</text>
<text x="244" y="106.3">PB2</text>
<text x="244" y="103.7">PB3</text>
<text x="250.1" y="107.7">19</text>
<text x="250.1" y="105.2">20</text>
<text x="250.1" y="102.6">39</text>
<text x="219.7" y="110.2">22</text>
<text x="224.5" y="111.4">VCAP</text>
<text x="244" y="111.4">PB0</text>
<text x="244" y="108.8">PB1</text>
<text x="250.1" y="110.2">18</text>
<text x="95.6" y="118.2" transform="rotate(-90 95.6 118.2)">1</text>
<text x="219.7" y="114">46</text>
<text x="220.3" y="119.1">5</text>
<text x="224.5" y="115.2">VCAP</text>
<text x="242.9" y="117.7">PA15</text>
<text x="250.1" y="119.1">33</text>
<text x="250.1" y="116.6">38</text>
<text x="90.7" y="120.4">2</text>
<text x="95.6" y="124.5" transform="rotate(-90 95.6 124.5)">3</text>
<text x="220.3" y="121.7">6</text>
<text x="224.5" y="120.2">OSCIN</text>
<text x="224.5" y="122.8">OSCOUT</text>
<text x="242.9" y="125.3">PA10</text>
<text x="242.9" y="122.8">PA11</text>
<text x="242.9" y="120.2">PA12</text>
<text x="250.1" y="124.2">31</text>
<text x="250.1" y="121.7">32</text>
<text x="219.7" y="130.6">44</text>
<text x="220.3" y="126.7">7</text>
<text x="224.5" y="131.7">BOOT0</text>
<text x="224.5" y="127.9">NRST</text>
<text x="244.1" y="130.4">PA8</text>
<text x="244.1" y="127.9">PA9</text>
<text x="250.1" y="131.8">17</text>
<text x="250.1" y="129.3">29</text>
<text x="250.1" y="126.7">30</text>
<text x="219.7" y="136.9">34</text>
<text x="244.1" y="135.5">PA6</text>
<text x="244.1" y="132.9">PA7</text>
<text x="250.1" y="136.9">15</text>
<text x="250.1" y="134.4">16</text>
<text x="219.7" y="139.4">37</text>
<text x="224.5" y="138">PA13/SWIO</text>
<text x="224.5" y="140.6">PA14/SWCLK</text>
<text x="244.1" y="143.1">PA3</text>
<text x="244.1" y="140.6">PA4</text>
<text x="244.1" y="138">PA5</text>
<text x="250.1" y="142">13</text>
<text x="250.1" y="139.4">14</text>
<text x="24.7" y="145.8">1</text>
<text x="24.7" y="148.3">2</text>
<text x="55.2" y="145.8">1</text>
<text x="55.2" y="148.3">2</text>
<text x="220.3" y="144.5">2</text>
<text x="220.3" y="147.1">3</text>
<text x="220.3" y="149.6">4</text>
<text x="224.5" y="145.6">PC13</text>
<text x="224.5" y="148.2">PC14-OSC32_IN</text>
<text x="244.1" y="148.2">PA1</text>
<text x="244.1" y="145.6">PA2</text>
<text x="250.1" y="149.6">10</text>
<text x="250.1" y="147.1">11</text>
<text x="250.1" y="144.5">12</text>
<text x="24.7" y="150.9">3</text>
<text x="24.7" y="153.4">4</text>
<text x="24.7" y="156">5</text>
<text x="55.2" y="150.9">3</text>
<text x="55.2" y="153.4">4</text>
<text x="55.2" y="156">5</text>
<text x="224.5" y="150.7">PC15-OSC32_OUT</text>
<text x="244.1" y="150.7">PA0</text>
<text x="24.7" y="158.5">6</text>
<text x="24.7" y="161">7</text>
<text x="55.2" y="158.5">6</text>
<text x="55.2" y="161">7</text>
<text x="24.7" y="163.6">8</text>
<text x="24.7" y="166.1">9</text>
<text x="55.2" y="163.6">8</text>
<text x="55.2" y="166.1">9</text>
<text x="24.1" y="168.7">10</text>
<text x="24.1" y="171.2">11</text>
<text x="24.1" y="173.7">12</text>
<text x="54.6" y="168.7">10</text>
<text x="54.6" y="171.2">11</text>
<text x="54.6" y="173.7">12</text>
<text x="24.1" y="176.3">13</text>
<text x="24.1" y="178.8">14</text>
<text x="54.6" y="176.3">13</text>
<text x="54.6" y="178.8">14</text>
<text x="24.1" y="181.4">15</text>
<text x="24.1" y="183.9">16</text>
<text x="54.6" y="181.4">15</text>
<text x="54.6" y="183.9">16</text>
<text x="24.1" y="186.4">17</text>
<text x="24.1" y="189">18</text>
<text x="24.1" y="191.5">19</text>
<text x="54.6" y="186.4">17</text>
<text x="54.6" y="189">18</text>
<text x="54.6" y="191.5">19</text>
</g>
</svg>
